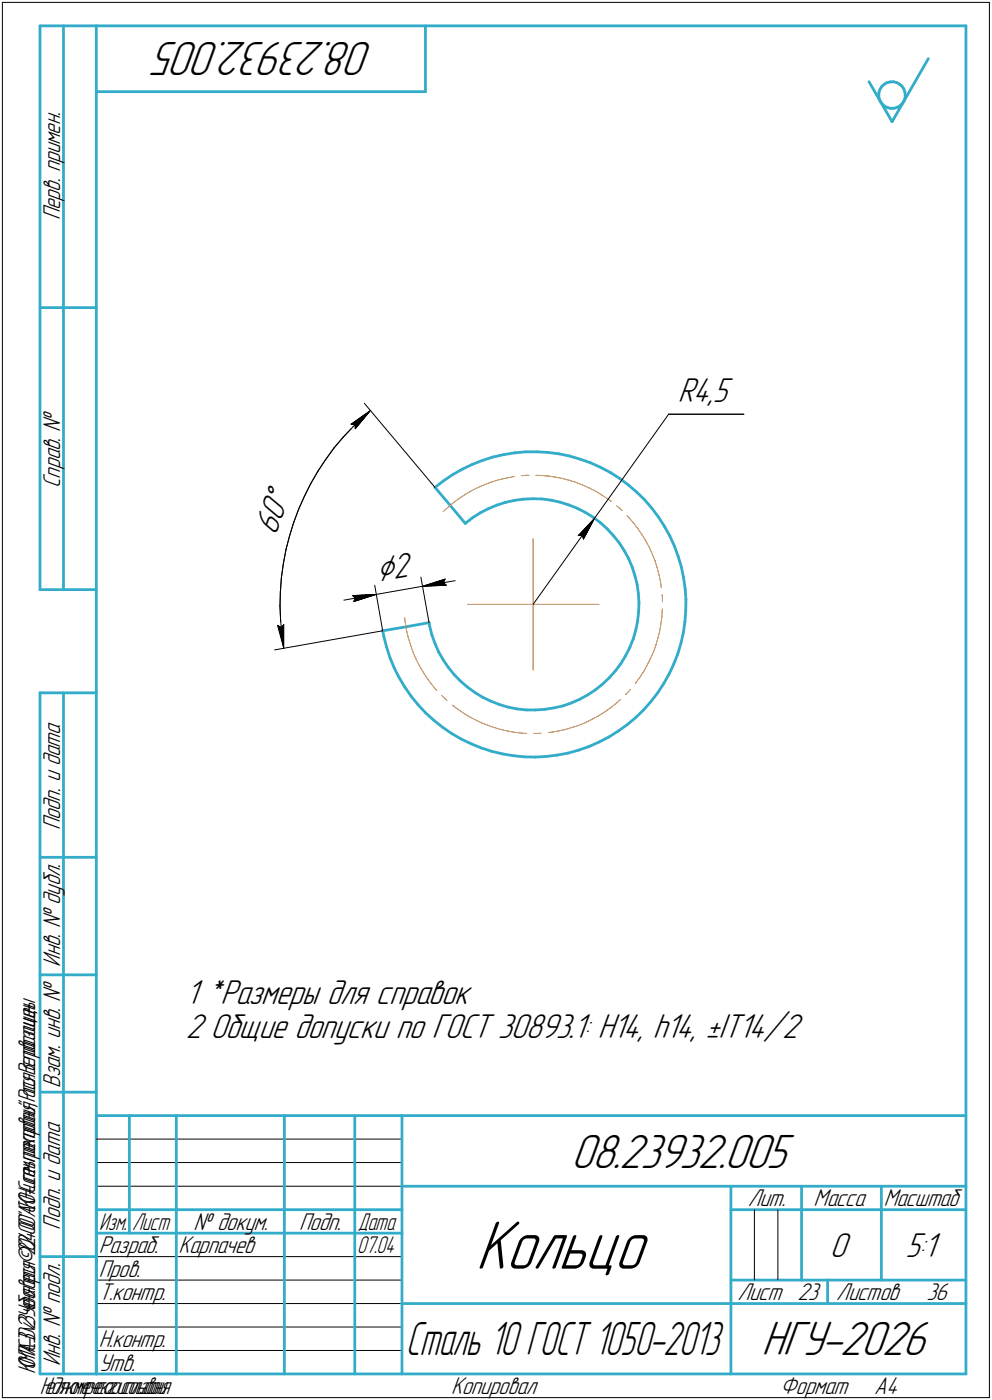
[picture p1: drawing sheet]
<svg xmlns="http://www.w3.org/2000/svg" width="211mm" height="298mm" viewBox="0 0 211 298" stroke-linecap="round" stroke-linejoin="round" font-family="sans-serif">
<g fill="none" stroke="#33acca" stroke-width=".59">
<path d="M8.5 5.5v120zM8.5 5.5h12zM13.5 5.5v120zM20.5 5.5v287zM20.5 5.5h185zM20.5 19.5h70zM90.5 5.5v14zM184.9 17.4l4.9 8.5zM187 19.6l-.1 .8zM187.2 19l-.2 .6zM187.6 18.4l.5-.5zM187.6 18.4l-.4 .6z"/>
<path d="M188.1 17.9l.6-.3zM188.7 17.6l.7-.2zM189.4 17.4h.6zM190 17.4l.7 .2zM190.7 17.6l.6 .3zM191.3 17.9l.6 .4zM191.9 18.3l.4 .6zM192.3 18.9l.2 .7zM192.5 19.6l.1 .6zM197.5 12.5l-7.7 13.4zM205.5 5.5v287zM186.9 20.4l.1 .6z"/>
<path d="M187 21l.3 .7zM187.3 21.7l.4 .5zM187.7 22.2l.6 .4zM188.3 22.6l.6 .3zM188.9 22.9l.7 .2zM189.6 23.1l.7-.1zM190.3 23l.6-.2zM190.9 22.8l.6-.3zM192 22l-.5 .5zM192.4 21.4l-.4 .6zM192.6 20.7l-.2 .7zM192.6 20.2v.5z"/>
<path d="M8.5 65.5h12zM98.4 99.9l2.1-1.1zM100.5 98.8l2.2-.8zM102.7 98l2.2-.7zM104.9 97.3l2.3-.5zM107.2 96.8l2.3-.4zM109.5 96.4l2.3-.2zM111.8 96.2h2.4zM114.2 96.2l2.3 .1zM116.5 96.3l2.4 .3zM118.9 96.6l2.3 .5zM121.2 97.1l2.2 .6z"/>
<path d="M123.4 97.7l2.2 .8zM125.6 98.5l2.2 1zM127.8 99.5l2 1.1zM92.5 103.8l3.3 3.8zM92.5 103.8l1.9-1.5zM94.4 102.3l2-1.3zM95.8 107.6l3.2 3.8zM96.4 101l2-1.1zM99 111.4l1.5-1.2zM100.5 110.2l1.7-1zM102.2 109.2l1.7-.9zM103.9 108.3l1.8-.8z"/>
<path d="M105.7 107.5l1.9-.6zM107.6 106.9l1.9-.4zM109.5 106.5l1.9-.2zM111.4 106.3l1.9-.1zM113.3 106.2h2zM115.3 106.2l1.9 .3zM117.2 106.5l1.9 .4zM119.1 106.9l1.9 .6zM121 107.5l1.8 .7zM122.8 108.2l1.7 .9zM124.5 109.1l1.7 1zM126.2 110.1l1.6 1.2z"/>
<path d="M127.8 111.3l1.4 1.3zM129.2 112.6l1.3 1.4zM129.8 100.6l2 1.3zM130.5 114l1.2 1.6zM131.7 115.6l1.1 1.6zM131.8 101.9l1.9 1.4zM132.8 117.2l.9 1.7zM133.7 103.3l1.8 1.5zM133.7 118.9l.8 1.8zM135.5 104.8l1.7 1.6zM137.2 106.4l1.5 1.8zM138.7 108.2l1.4 1.9z"/>
<path d="M140.1 110.1l1.3 2zM141.4 112.1l1.1 2zM142.5 114.1l1 2.1zM143.5 116.2l.8 2.2zM144.3 118.4l.6 2.3zM8.5 125.5h12zM81.4 134.3l5-.9zM81.4 134.3l.3 1.2zM81.7 135.5l.6 2.3zM82.3 137.8l.7 2.2zM86.4 133.4l4.9-.9zM91.3 132.5l.1 .7z"/>
<path d="M91.4 133.2l.5 1.9zM91.9 135.1l.6 1.9zM92.5 137l.8 1.8zM93.3 138.8l1 1.7zM133.1 139.6l-1 1.7zM134 137.8l-.9 1.8zM134.5 120.7l.6 1.9zM134.7 136l-.7 1.8zM135.1 122.6l.5 1.9zM135.3 134.2l-.6 1.8zM135.6 124.5l.2 1.9zM135.6 132.2l-.3 2z"/>
<path d="M135.8 126.4l.1 2zM135.8 130.3l-.2 1.9zM135.9 128.4l-.1 1.9zM144.2 139.2l-.9 2.2zM144.9 136.9l-.7 2.3zM144.9 120.7l.5 2.3zM145.4 134.7l-.5 2.2zM145.4 123l.4 2.3zM145.7 132.3l-.3 2.4zM145.8 125.3l.1 2.3zM145.9 130l-.2 2.3zM145.9 127.6v2.4z"/>
<path d="M8.5 147.5v145zM8.5 147.5h12zM13.5 147.5v145zM83 140l.9 2.2zM83.9 142.2l1 2.1zM84.9 144.3l1.2 2zM86.1 146.3l1.4 1.9zM87.5 148.2l1.4 1.8zM88.9 150l1.7 1.8zM90.6 151.8l1.7 1.5zM92.3 153.3l1.8 1.5zM94.1 154.8l2 1.3z"/>
<path d="M94.3 140.5l1.1 1.6zM95.4 142.1l1.2 1.5zM96.1 156.1l2 1.2zM96.6 143.6l1.4 1.4zM98 145l1.4 1.3zM98.1 157.3l2.1 1zM99.4 146.3l1.6 1.1zM100.2 158.3l2.2 .9zM101 147.4l1.7 1zM102.4 159.2l2.2 .7zM102.7 148.4l1.7 .9zM104.4 149.3l1.9 .7z"/>
<path d="M104.6 159.9l2.3 .6zM106.3 150l1.8 .5zM108.1 150.5l1.9 .4zM110 150.9l2 .2zM112 151.1h1.9zM113.9 151.1l2-.1zM115.9 151l1.9-.3zM117.8 150.7l1.9-.4zM119.7 150.3l1.8-.7zM121.5 149.6l1.9-.8zM123.1 159.7l2.2-.8zM123.4 148.8l1.7-.9z"/>
<path d="M125.1 147.9l1.6-1zM125.3 158.9l2.2-1zM126.7 146.9l1.5-1.3zM127.5 157.9l2-1zM128.2 145.6l1.4-1.3zM129.5 156.9l2-1.3zM130.9 142.8l-1.3 1.5zM131.5 155.6l1.9-1.3zM132.1 141.3l-1.2 1.5zM133.4 154.3l1.9-1.6zM135.3 152.7l1.6-1.6zM138.5 149.4l-1.6 1.7z"/>
<path d="M139.9 147.5l-1.4 1.9zM141.2 145.5l-1.3 2zM142.3 143.5l-1.1 2zM143.3 141.4l-1 2.1zM106.9 160.5l2.3 .4zM109.2 160.9l2.3 .2zM111.5 161.1l2.4 .1zM113.9 161.2l2.3-.2zM116.2 161l2.3-.3zM118.5 160.7l2.4-.4zM120.9 160.3l2.2-.6zM8.5 182.5h12z"/>
<path d="M8.5 207.5h12zM8.5 232.5h12zM20.5 237.5h185zM20.5 237.5v55zM27.5 237.5v25zM37.5 237.5v55zM60.5 237.5v55zM75.5 237.5v55zM85.5 237.5v55zM20.5 257.5h65zM85.5 252.5h120zM155.5 252.5v40z"/>
<path d="M155.5 257.5h15zM170.5 252.5v20zM170.5 257.5h35zM187.5 252.5v20zM8.5 267.5h12zM20.5 262.5h65zM85.5 277.5h70zM155.5 277.5h50zM155.5 272.5h50zM176.1 272.5v5zM8.5 292.5h12zM20.5 292.5h185z"/>
</g>
<g fill="none" stroke="#ff8000" stroke-width=".21">
<path d="M94.3 108.9l1.1-1zM95.4 107.9l1.2-1zM96.6 106.9l1.2-.9zM97.8 106l1.3-.8zM99.1 105.2l1.3-.8zM100.4 104.4l1.3-.6zM101.7 103.8l1.4-.6zM103.1 103.2l1.5-.6zM104.6 102.6l1.4-.4zM106 102.2l1.5-.4zM107.5 101.8l1.5-.3zM109 101.5l.5-.1z"/>
<path d="M111 101.3l1.1-.1zM112.1 101.2h.4zM113.4 114.6v14.1zM114 101.2h1.1zM115.1 101.2l1.5 .1zM116.6 101.3l1.5 .3zM118.1 101.6l1.5 .3zM119.6 101.9l1.5 .3zM121.1 102.2l1.5 .5zM122.6 102.7l1.4 .6zM124 103.3l1.3 .6zM125.3 103.9l1.4 .7z"/>
<path d="M126.7 104.6l1.3 .8zM128 105.4l1.3 .8zM129.3 106.2l.7 .5zM131.2 107.7l.5 .4zM131.7 108.1l.6 .6zM133.4 109.8l.5 .4zM133.9 110.2l.9 1.2zM134.8 111.4l1 1.2zM135.8 112.6l.8 1.3zM136.6 113.9l.8 1.3zM137.4 115.2l.7 1.3zM138.1 116.5l.7 1.4z"/>
<path d="M138.8 117.9l.5 1.4zM139.3 119.3l.5 1.5zM86.1 131.4l.2 1.6zM86.3 133l.2 1.5zM86.5 134.5l.4 1.4zM86.9 135.9l.5 1.5zM87.4 137.4l.5 1.5zM87.9 138.9l.6 1.4zM99.4 128.7h14zM113.4 128.7v14zM113.4 128.7h14zM139 138.8l-.6 1.4z"/>
<path d="M139.5 137.3l-.5 1.5zM139.8 120.8l.4 1.5zM140 135.8l-.5 1.5zM140.2 122.3l.3 1.5zM140.3 134.4l-.3 1.4zM140.5 123.8l.2 1.3zM140.6 132.9l-.3 1.5zM140.8 131.4l-.2 1.5zM140.8 126.6l.1 .2zM140.9 129.8l-.1 1.6zM140.9 129.6v.2zM140.9 126.8v1.3z"/>
<path d="M88.5 140.3l.7 1.3zM89.2 141.6l.7 1.3zM89.9 142.9l.9 1.3zM90.8 144.2l.9 1.3zM91.7 145.5l.9 1.1zM92.6 146.6l.3 .4zM93.9 148l.8 .8zM94.7 148.8l.4 .3zM96.2 150.1l.9 .6zM97.1 150.7l1.2 .9zM98.3 151.6l1.3 .8zM99.6 152.4l1.4 .8z"/>
<path d="M101 153.2l1.4 .6zM102.4 153.8l1.4 .6zM103.8 154.4l1.4 .5zM105.2 154.9l1.5 .4zM106.7 155.3l1.5 .4zM108.2 155.7l1.5 .2zM109.7 155.9l1.5 .2zM111.2 156.1h.9zM113.6 156.1h.6zM114.2 156.1h.9zM116.6 156l.7-.1zM117.3 155.9l1.5-.3z"/>
<path d="M118.8 155.6l1.5-.3zM120.3 155.3l1.4-.4zM121.7 154.9l1.5-.5zM123.2 154.4l1.4-.6zM124.6 153.8l1.3-.7zM125.9 153.1l1.4-.7zM127.3 152.4l1.3-.8zM128.6 151.6l1.2-.9zM129.8 150.7l1.2-.9zM131 149.8l1-.9zM133.1 147.9l.2-.2zM134.2 146.7l-.9 1z"/>
<path d="M135.3 145.4l-.2 .1zM136.1 144.1l-.8 1.3zM137 142.9l-.9 1.2zM137.7 141.5l-.7 1.4zM138.4 140.2l-.7 1.3z"/>
</g>
<g fill="none" stroke="#000" stroke-width=".21">
<path d="M.5 .5v297zM.5 .5h210zM210.5 .5v297zM69.3 97.8l-1.7 2.5zM71.1 95.3l-1.8 2.5zM73 93l-1.9 2.3zM74.7 90.3l.8 .1zM74.7 90.3l4.1-2.9zM75.1 90.8l-2.1 2.2zM75.1 90.8l2.2-2.1zM75.5 90.4l.1 .9zM77.3 88.7l1.5-1.3z"/>
<path d="M77.5 85.9l15 17.9zM78.8 87.4l-3.2 3.9zM142.2 88.2l-15.7 22.1zM142.2 88.2h16zM60.3 120l-.4 3zM60.8 117l-.5 3zM61.6 114.1l-.8 2.9zM62.5 111.2l-.9 2.9zM63.5 108.4l-1 2.8zM64.8 105.6l-1.3 2.8zM66.1 102.9l-1.3 2.7zM67.6 100.3l-1.5 2.6z"/>
<path d="M123 114h.9zM123.9 114l.2 .8zM126.5 110.3l-2.4 4.5zM126.5 110.3l-3.5 3.7zM126.5 110.3l-13.1 18.4zM58.4 138.3l23-4zM59.1 133.1l1.3 4.9zM59.1 133.1l.7 .5zM59.6 129l.1 3zM59.6 126v3zM59.7 132l.2 3zM59.9 123l-.3 3z"/>
<path d="M59.9 135l.5 3zM60.4 133l-.6 .6zM60.4 133v5zM73.2 127.8l6.9-1.3zM75 126.8l5.1-.3zM75 126.8l.6 .5zM75.2 128.1l4.9-1.6zM75.6 127.3l-.4 .8zM79.7 124.6l1.7 9.7zM80.1 126.5l9.8-1.7zM89.5 122.9l1.8 9.6zM89.9 124.8l5.1-.2z"/>
<path d="M89.9 124.8l4.8-1.5zM89.9 124.8l6.9-1.2zM94.3 124l.7 .6zM94.7 123.3l-.4 .7zM20.5 247.5h65zM20.5 252.5h65zM20.5 242.5h65zM160.5 257.5v15zM165.5 257.5v15zM20.5 267.5h65zM20.5 272.5h65zM20.5 277.5h65z"/>
<path d="M.5 297.5h210zM20.5 282.5h65zM20.5 287.5h65z"/>
</g>
<g fill="#fff" stroke="#fff" stroke-width=".21">
<path d="M87.5 116.8h.3zM87.2 116.9h.6zM87 116.9h.8zM86.8 117h1zM86.5 117h1.3zM86.3 117.1h1.5zM86.1 117.1h1.7zM85.8 117.1h2zM85.6 117.2h2.2zM85.3 117.2h2.5zM85.1 117.3h2.7zM84.9 117.3h2.9zM84.6 117.3h3.2zM84.4 117.4h3.4zM84.2 117.4h3.6zM83.9 117.5h3.9zM83.7 117.5h4.1zM83.4 117.6h4.5zM83.2 117.6h4.7zM83 117.6h4.9zM82.7 117.7h5.2zM82.5 117.7h5.4zM82.3 117.8h5.6zM82 117.8h5.9zM81.8 117.9h6.1zM81.5 117.9h6.4zM81.3 117.9h6.6zM81.1 118h6.8zM80.8 118h7.1zM80.6 118.1h7.4zM80.3 118.1h7.7zM80.1 118.2h7.9zM79.9 118.2h8.1zM79.6 118.2h8.4zM79.4 118.3h8.6zM79.4 118.3h8.6zM79.4 118.4h8.6zM79.4 118.4h8.6zM79.4 118.4h8.6zM79.4 118.5h8.6zM79.5 118.5h8.6zM79.5 118.6h8.6zM79.5 118.6h8.6zM79.5 118.7h8.6zM79.5 118.7h8.6zM79.5 118.7h8.6zM79.5 118.8h8.6zM79.5 118.8h8.6zM79.5 118.9h8.6zM79.5 118.9h8.6zM79.5 119h8.6zM79.5 119h8.6zM79.5 119h8.6zM79.5 119.1h8.6zM79.5 119.1h8.6zM79.5 119.2h8.6zM79.5 119.2h8.6zM79.6 119.3h8.5zM79.6 119.3h8.6zM79.6 119.3h8.6zM79.6 119.4h8.6zM79.6 119.4h8.6zM79.6 119.5h8.6zM79.6 119.5h8.6zM79.6 119.5h8.6zM79.6 119.6h8.6zM79.6 119.6h8.6zM79.6 119.7h8.6zM79.7 119.7h8.5zM79.7 119.8h8.6zM79.7 119.8h8.6zM79.7 119.8h8.6zM79.7 119.9h8.6zM79.7 119.9h8.6zM79.7 120h8.6zM79.7 120h8.6zM79.7 120.1h8.6zM79.7 120.1h8.6zM79.7 120.1h8.6zM79.7 120.2h8.6zM79.8 120.2h8.5zM79.8 120.3h8.5zM79.8 120.3h8.5zM79.8 120.4h8.5zM79.8 120.4h8.5zM79.8 120.4h8.5zM79.8 120.5h8.5zM79.8 120.5h8.6zM79.8 120.6h8.6zM79.8 120.6h8.6zM79.8 120.6h8.6zM79.8 120.7h8.6zM79.8 120.7h8.6zM79.8 120.8h8.6zM79.8 120.8h8.6zM79.8 120.9h8.6zM79.9 120.9h8.5zM79.9 120.9h8.5zM79.9 121h8.5zM79.9 121h8.6zM79.9 121.1h8.6zM79.9 121.1h8.6zM79.9 121.2h8.6zM79.9 121.2h8.6zM79.9 121.2h8.6zM79.9 121.3h8.6zM79.9 121.3h8.6zM79.9 121.4h8.6zM80 121.4h8.5zM80 121.5h8.5zM80 121.5h8.6zM80 121.5h8.6zM80 121.6h8.6zM80 121.6h8.6zM80 121.7h8.6zM80 121.7h8.6zM80 121.8h8.6zM80 121.8h8.6zM80 121.8h8.6zM80.1 121.9h8.5zM80.1 121.9h8.5zM80.1 122h8.5zM80.1 122h8.5zM80.1 122h8.5zM80.1 122.1h8.5zM80.1 122.1h8.5zM80.1 122.2h8.5zM80.1 122.2h8.5zM80.1 122.3h8.6zM80.1 122.3h8.6zM80.1 122.3h8.6zM80.1 122.4h8.6zM80.1 122.4h8.6zM80.1 122.5h8.6zM80.1 122.5h8.6zM80.1 122.6h8.6zM80.2 122.6h8.5zM80.2 122.6h8.5zM80.2 122.7h8.5zM80.2 122.7h8.6zM80.2 122.8h8.6zM80.2 122.8h8.6zM80.2 122.9h8.6zM80.2 122.9h8.6zM80.2 122.9h8.6zM80.2 123h8.6zM80.2 123h8.6zM80.3 123.1h8.5zM80.3 123.1h8.5zM80.3 123.1h8.5zM80.3 123.2h8.5zM80.3 123.2h8.6zM80.3 123.3h8.6zM80.3 123.3h8.6zM80.3 123.4h8.6zM80.3 123.4h8.6zM80.3 123.4h8.6zM80.3 123.5h8.6zM80.3 123.5h8.6zM80.3 123.6h8.6zM80.3 123.6h8.6zM80.3 123.7h8.6zM80.3 123.7h8.6zM80.3 123.7h8.6zM80.4 123.8h8.5zM80.4 123.8h8.5zM80.4 123.9h8.5zM80.4 123.9h8.5zM80.4 124h8.5zM80.4 124h8.3zM80.4 124h8.1zM80.4 124.1h7.9zM80.4 124.1h7.6zM80.4 124.2h7.4zM80.4 124.2h7.1zM80.5 124.2h6.8zM80.5 124.3h6.6zM80.5 124.3h6.3zM80.5 124.4h6.1zM80.5 124.4h5.9zM80.5 124.5h5.6zM80.5 124.5h5.4zM80.5 124.5h5.1zM80.5 124.6h4.9zM80.5 124.6h4.7zM80.5 124.7h4.4zM80.5 124.7h4.2zM80.6 124.8h3.9zM80.6 124.8h3.6zM80.6 124.8h3.4zM80.6 124.9h3.1zM80.6 124.9h2.9zM80.6 125h2.7zM80.6 125h2.4zM80.6 125.1h2.2zM80.6 125.1h1.9zM80.6 125.1h1.7zM80.6 125.2h1.5zM80.6 125.2h1.2zM80.6 125.3h1zM80.6 125.3h.8zM80.6 125.3h.6zM80.6 125.4h.3z"/>
<path d="M77.3 126.2h1.1zM76.3 126.2h2.3zM75.4 126.2h3.4zM74.4 126.3h4.6zM74.5 126.3h4.6zM74.5 126.4h4.8zM74.5 126.4h5zM74.5 126.4h5.2zM74.5 126.5h5.4zM74.5 126.5h5.6zM74.5 126.6h5.5zM74.5 126.6h5.4zM74.5 126.7h5.4zM74.5 126.7h5.3zM74.5 126.7h5.3zM74.5 126.8h5.2zM74.5 126.8h5.1zM74.5 126.9h5zM74.5 126.9h5zM74.5 127h4.9zM74.5 127h4.9zM74.6 127h4.7zM74.6 127.1h4.6zM74.6 127.1h4.6zM74.6 127.2h4.5zM74.6 127.2h4.4zM74.6 127.3h4.4zM74.6 127.3h4.3zM74.6 127.3h4.3zM74.6 127.4h4.2zM74.6 127.4h4.1zM74.6 127.5h4.1zM74.6 127.5h4zM74.7 127.6h3.8zM74.7 127.6h3.7zM74.7 127.6h3.6zM74.7 127.7h3.5zM74.7 127.7h3.4zM74.7 127.8h3.2zM74.7 127.8h3.1zM74.7 127.8h2.9zM74.7 127.9h2.8zM74.7 127.9h2.6zM74.7 128h2.5zM74.8 128h2.3zM74.8 128.1h2.2zM74.8 128.1h2zM74.8 128.1h1.9zM74.8 128.2h1.7zM74.8 128.2h1.6zM74.8 128.3h1.4zM74.8 128.3h1.3zM74.8 128.4h1.2zM74.8 128.4h1zM74.8 128.4h.9zM74.8 128.5h.8zM74.8 128.5h.6zM74.8 128.6h.5zM74.8 128.6h.3zM74.8 128.7h.2z"/>
<path d="M95 122.7h.2zM94.9 122.7h.3zM94.7 122.8h.5zM94.6 122.8h.6zM94.5 122.9h.7zM94.4 122.9h.8zM94.2 122.9h1zM94.1 123h1.1zM93.9 123h1.3zM93.8 123.1h1.4zM93.7 123.1h1.5zM93.6 123.1h1.6zM93.4 123.2h1.8zM93.3 123.2h1.9zM93.1 123.3h2.1zM93 123.3h2.2zM92.9 123.4h2.3zM92.8 123.4h2.5zM92.6 123.4h2.7zM92.5 123.5h2.8zM92.3 123.5h3zM92.2 123.6h3.1zM92.1 123.6h3.2zM91.9 123.7h3.4zM91.8 123.7h3.5zM91.7 123.7h3.6zM91.5 123.8h3.8zM91.5 123.8h3.8zM91.4 123.9h3.9zM91.4 123.9h4zM91.3 124h4.1zM91.2 124h4.2zM91.1 124h4.3zM91.1 124.1h4.3zM91 124.1h4.4zM90.9 124.2h4.5zM90.9 124.2h4.5zM90.8 124.2h4.6zM90.7 124.3h4.7zM90.7 124.3h4.7zM90.6 124.4h4.9zM90.6 124.4h4.9zM90.5 124.5h5zM90.4 124.5h5.1zM90.3 124.5h5.2zM90.3 124.6h5.2zM90.2 124.6h5.3zM90.1 124.7h5.4zM90.1 124.7h5.4zM90 124.8h5.5zM89.9 124.8h5.6zM90.1 124.8h5.4zM90.3 124.9h5.2zM90.5 124.9h5zM90.7 125h4.8zM90.8 125h4.7zM91.1 125.1h4.4zM91.2 125.1h3.4zM91.4 125.1h2.3zM91.6 125.2h1.2z"/>
<path d="M56.8 102.6h.1zM56.8 102.7h.3zM56.8 102.7h.4zM56.8 102.7h.5zM56.8 102.8h.6zM56.7 102.8h.8zM56.7 102.9h1zM56.7 102.9h1zM56.7 103h1.2zM56.7 103h1.3zM56.6 103h1.5zM56.6 103.1h1.6zM56.6 103.1h1.7zM56.6 103.2h1.9zM56.6 103.2h1.9zM56.6 103.3h2.1zM56.6 103.3h2.2zM56.6 103.3h2.3zM56.6 103.4h2.4zM56.5 103.4h2.6zM56.5 103.5h2.8zM56.5 103.5h2.9zM56.5 103.5h3zM56.5 103.6h3.1zM56.4 103.6h3.3zM56.4 103.7h3.4zM56.4 103.7h3.5zM56.4 103.8h3.7zM56.4 103.8h3.8zM56.4 103.8h3.9zM56.3 103.9h4.1zM56.3 103.9h4.2zM56.3 104h4.4zM56.3 104h4.4zM56.3 104.1h4.6zM56.3 104.1h4.7zM56.3 104.1h4.8zM56.3 104.2h4.9zM56.2 104.2h5.1zM56.2 104.3h5.3zM56.2 104.3h5.4zM56.2 104.4h5.5zM56.2 104.4h5.6zM56.1 104.4h5.8zM56.1 104.5h5.9zM56.1 104.5h6zM56.1 104.6h6.2zM56.1 104.6h6.3zM56.1 104.6h6.4zM56 104.7h6.6zM56 104.7h6.7zM56 104.8h6.8zM56 104.8h6.9zM56 104.9h7.1zM56 104.9h7.2zM56 104.9h7.3zM56 105h7.4zM55.9 105h7.6zM55.9 105.1h7.7zM55.9 105.1h7.7zM55.9 105.2h7.7zM55.9 105.2h7.7zM55.9 105.2h7.7zM55.8 105.3h7.8zM55.8 105.3h7.7zM55.8 105.4h7.7zM55.8 105.4h7.7zM55.8 105.5h7.7zM55.8 105.5h7.7zM55.8 105.5h7.7zM55.8 105.6h7.7zM55.7 105.6h7.8zM55.7 105.7h7.7zM55.7 105.7h7.7zM55.7 105.7h7.7zM55.7 105.8h7.7zM55.6 105.8h7.8zM55.6 105.9h7.8zM55.6 105.9h7.7zM55.6 106h7.7zM55.6 106h7.7zM55.6 106h7.7zM55.5 106.1h7.8zM55.5 106.1h7.7zM55.5 106.2h7.7zM55.5 106.2h7.7zM55.5 106.3h7.7zM55.5 106.3h7.7zM55.5 106.3h7.7zM55.5 106.4h7.7zM55.4 106.4h7.8zM55.4 106.5h7.7zM55.4 106.5h7.7zM55.4 106.6h7.7zM55.4 106.6h7.7zM55.4 106.6h7.7zM55.3 106.7h7.8zM55.3 106.7h7.7zM55.3 106.8h7.7zM55.3 106.8h7.7zM55.3 106.8h7.7zM55.2 106.9h7.8zM55.2 106.9h7.7zM55.2 107h7.7zM55.2 107h7.7zM55.2 107.1h7.7zM55.2 107.1h7.7zM55.2 107.1h7.7zM55.2 107.2h7.7zM55.1 107.2h7.8zM55.1 107.3h7.8zM55.1 107.3h7.7zM55.1 107.4h7.7zM55.1 107.4h7.7zM55.1 107.4h7.7zM55 107.5h7.8zM55 107.5h7.7zM55 107.6h7.7zM55 107.6h7.7zM55 107.7h7.7zM54.9 107.7h7.8zM54.9 107.7h7.8zM54.9 107.8h7.8zM54.9 107.8h7.8zM54.9 107.9h7.7zM54.9 107.9h7.7zM54.9 107.9h7.7zM54.9 108h7.7zM54.9 108h7.7zM54.8 108.1h7.8zM54.8 108.1h7.7zM54.8 108.2h7.7zM54.8 108.2h7.7zM54.8 108.2h7.7zM54.7 108.3h7.8zM54.7 108.3h7.7zM54.7 108.4h7.7zM54.7 108.4h7.7zM54.7 108.5h7.7zM54.7 108.5h7.7zM54.7 108.5h7.7zM54.7 108.6h7.7zM54.6 108.6h7.8zM54.6 108.7h7.8zM54.6 108.7h7.7zM54.6 108.8h7.7zM54.6 108.8h7.7zM54.6 108.8h7.7zM54.5 108.9h7.8zM54.5 108.9h7.7zM54.5 109h7.7zM54.5 109h7.7zM54.5 109.1h7.7zM54.4 109.1h7.8zM54.4 109.1h7.8zM54.4 109.2h7.7zM54.4 109.2h7.7zM54.4 109.3h7.7zM54.4 109.3h7.7zM54.4 109.3h7.7zM54.4 109.4h7.7zM54.4 109.4h7.7zM54.3 109.5h7.8zM54.3 109.5h7.7zM54.3 109.6h7.7zM54.3 109.6h7.7zM54.3 109.6h7.7zM54.2 109.7h7.8zM54.2 109.7h7.7zM54.2 109.8h7.7zM54.2 109.8h7.7zM54.2 109.9h7.7zM54.2 109.9h7.7zM54.1 109.9h7.8zM54.1 110h7.7zM54.1 110h7.7zM54.1 110.1h7.7zM54.1 110.1h7.7zM54.1 110.2h7.7zM54.1 110.2h7.7zM54.1 110.2h7.7zM54 110.3h7.8zM54 110.3h7.7zM54 110.4h7.7zM54 110.4h7.7zM54 110.4h7.7zM53.9 110.5h7.8zM53.9 110.5h7.8zM53.9 110.6h7.7zM53.9 110.6h7.7zM53.9 110.7h7.7zM53.9 110.7h7.7zM53.8 110.7h7.8zM53.8 110.8h7.8zM53.8 110.8h7.8zM53.8 110.9h7.8zM53.8 110.9h7.7zM53.8 111h7.7zM53.8 111h7.7zM53.8 111h7.7zM53.7 111.1h7.8zM53.7 111.1h7.7zM53.7 111.2h7.7zM53.7 111.2h7.7zM53.7 111.3h7.7zM53.7 111.3h7.7zM53.6 111.3h7.8zM53.6 111.4h7.7zM53.6 111.4h7.7zM53.6 111.5h7.7zM53.6 111.5h7.7zM53.6 111.5h7.7zM53.6 111.6h7.7zM53.6 111.6h7.7zM53.5 111.7h7.8zM53.5 111.7h7.7zM53.5 111.8h7.7zM53.5 111.8h7.7zM53.5 111.8h7.7zM53.4 111.9h7.8zM53.4 111.9h7.8zM53.4 112h7.7zM53.4 112h7.7zM53.4 112.1h7.7zM53.4 112.1h7.7zM53.3 112.1h7.8zM53.3 112.2h7.7zM53.3 112.2h7.7zM53.4 112.3h7.6zM53.6 112.3h7.4zM53.7 112.4h7.3zM53.8 112.4h7.2zM53.9 112.4h7.1zM54 112.5h7zM54.1 112.5h6.8zM54.2 112.6h6.7zM54.4 112.6h6.5zM54.5 112.6h6.4zM54.6 112.7h6.3zM54.7 112.7h6.2zM54.8 112.8h6zM54.9 112.8h5.9zM55 112.9h5.8zM55.2 112.9h5.6zM55.3 112.9h5.5zM55.4 113h5.3zM55.5 113h5.2zM55.6 113.1h5.1zM55.8 113.1h4.9zM55.9 113.2h4.8zM56 113.2h4.7zM56.1 113.2h4.6zM56.2 113.3h4.5zM56.3 113.3h4.4zM56.4 113.4h4.2zM56.6 113.4h4zM56.7 113.5h3.9zM56.8 113.5h3.8zM56.9 113.5h3.7zM57 113.6h3.5zM57.1 113.6h3.4zM57.2 113.7h3.3zM57.4 113.7h3.1zM57.5 113.7h3zM57.6 113.8h2.9zM57.7 113.8h2.8zM57.8 113.9h2.7zM58 113.9h2.4zM58 114h2.4zM58.2 114h2.2zM58.3 114h2.1zM58.4 114.1h2zM58.5 114.1h1.9zM58.6 114.2h1.7zM58.8 114.2h1.5zM58.8 114.3h1.5zM59 114.3h1.3zM59.1 114.3h1.2zM59.2 114.4h1zM59.3 114.4h.9zM59.4 114.5h.8zM59.6 114.5h.6zM59.7 114.6h.5zM59.8 114.6h.4zM59.9 114.6h.3zM60 114.7h.2z"/>
<path d="M60.6 132.4h.3zM60.3 132.5h.6zM60 132.5h.9zM59.6 132.5h1.3zM59.4 132.6h1.5zM59.1 132.6h1.8zM58.8 132.7h2.1zM58.4 132.7h2.5zM58.5 132.8h2.4zM58.5 132.8h2.4zM58.5 132.8h2.4zM58.5 132.9h2.4zM58.5 132.9h2.4zM58.5 133h2.4zM58.5 133h2.4zM58.5 133.1h2.4zM58.5 133.1h2.4zM58.5 133.1h2.4zM58.6 133.2h2.3zM58.6 133.2h2.3zM58.6 133.3h2.3zM58.6 133.3h2.3zM58.6 133.3h2.3zM58.6 133.4h2.3zM58.6 133.4h2.3zM58.7 133.5h2.2zM58.7 133.5h2.2zM58.7 133.6h2.2zM58.7 133.6h2.2zM58.7 133.6h2.2zM58.7 133.7h2.2zM58.7 133.7h2.2zM58.7 133.8h2.2zM58.8 133.8h2.1zM58.8 133.9h2.1zM58.8 133.9h2.1zM58.8 133.9h2.1zM58.8 134h2.1zM58.8 134h2.1zM58.8 134.1h2.1zM58.8 134.1h2.1zM58.8 134.2h2.1zM58.8 134.2h2.1zM58.9 134.2h2zM58.9 134.3h2zM58.9 134.3h2zM58.9 134.4h2zM58.9 134.4h2zM58.9 134.5h2zM58.9 134.5h2zM58.9 134.5h2zM59 134.6h1.9zM59 134.6h1.9zM59 134.7h1.9zM59 134.7h1.9zM59 134.7h1.9zM59 134.8h1.9zM59 134.8h1.9zM59.1 134.9h1.8zM59.1 134.9h1.8zM59.1 135h1.8zM59.1 135h1.8zM59.1 135h1.8zM59.1 135.1h1.8zM59.1 135.1h1.8zM59.1 135.2h1.8zM59.1 135.2h1.8zM59.1 135.3h1.8zM59.2 135.3h1.7zM59.2 135.3h1.7zM59.2 135.4h1.7zM59.2 135.4h1.7zM59.2 135.5h1.7zM59.2 135.5h1.7zM59.2 135.6h1.7zM59.2 135.6h1.7zM59.3 135.6h1.6zM59.3 135.7h1.6zM59.3 135.7h1.6zM59.3 135.8h1.6zM59.3 135.8h1.6zM59.3 135.8h1.6zM59.3 135.9h1.6zM59.4 135.9h1.5zM59.4 136h1.5zM59.4 136h1.5zM59.4 136.1h1.5zM59.4 136.1h1.5zM59.4 136.1h1.5zM59.4 136.2h1.5zM59.4 136.2h1.5zM59.4 136.3h1.5zM59.4 136.3h1.4zM59.4 136.4h1.4zM59.5 136.4h1.3zM59.5 136.4h1.3zM59.5 136.5h1.3zM59.6 136.5h1.2zM59.6 136.6h1.2zM59.6 136.6h1.1zM59.6 136.7h1.1zM59.6 136.7h1.1zM59.7 136.7h1zM59.7 136.8h1zM59.7 136.8h1zM59.7 136.9h1zM59.8 136.9h.9zM59.8 136.9h.9zM59.8 137h.9zM59.9 137h.8zM59.9 137.1h.7zM59.9 137.1h.7zM59.9 137.2h.7zM59.9 137.2h.7zM59.9 137.2h.7zM60 137.3h.6zM60 137.3h.6zM60 137.4h.6zM60.1 137.4h.4zM60.1 137.5h.4zM60.1 137.5h.4zM60.1 137.5h.4zM60.2 137.6h.3zM60.2 137.6h.3zM60.2 137.7h.3zM60.2 137.7h.3zM60.2 137.8h.3zM60.3 137.8h.2zM60.3 137.8h.2z"/>
<path d="M78.6 87.5h.2zM78.5 87.5h.3zM78.4 87.5h.4zM78.3 87.6h.4zM78.1 87.6h.6zM78.1 87.7h.6zM77.9 87.7h.8zM77.8 87.8h.9zM77.7 87.8h1zM77.6 87.8h1zM77.5 87.9h1.1zM77.4 87.9h1.2zM77.3 88h1.3zM77.1 88h1.4zM77 88.1h1.5zM77 88.1h1.5zM76.9 88.1h1.6zM76.8 88.2h1.6zM76.8 88.2h1.6zM76.7 88.3h1.7zM76.7 88.3h1.7zM76.6 88.3h1.8zM76.5 88.4h1.9zM76.5 88.4h1.9zM76.4 88.5h1.9zM76.4 88.5h1.9zM76.3 88.6h2zM76.2 88.6h2.1zM76.2 88.6h2zM76.1 88.7h2.1zM76.1 88.7h2.1zM76 88.8h2.2zM75.9 88.8h2.2zM75.9 88.9h2.2zM75.8 88.9h2.3zM75.7 88.9h2.4zM75.7 89h2.4zM75.6 89h2.5zM75.6 89.1h2.4zM75.5 89.1h2.5zM75.4 89.2h2.6zM75.4 89.2h2.6zM75.3 89.2h2.6zM75.3 89.3h2.6zM75.2 89.3h2.7zM75.1 89.4h2.7zM75.1 89.4h2.7zM75 89.5h2.8zM75 89.5h2.7zM74.9 89.5h2.8zM74.8 89.6h2.8zM74.8 89.6h2.8zM74.7 89.7h2.9zM74.7 89.7h2.9zM74.6 89.7h2.9zM74.5 89.8h3zM74.5 89.8h2.9zM74.4 89.9h3zM74.4 89.9h2.9zM74.3 90h3zM74.3 90h3zM74.2 90h3.1zM74.1 90.1h3.1zM74 90.1h3.2zM74 90.2h3.1zM73.9 90.2h3.2zM74 90.3h3.1zM74 90.3h3zM74 90.3h3zM74.1 90.4h2.9zM74.1 90.4h2.8zM74.2 90.5h2.7zM74.2 90.5h2.7zM74.3 90.6h2.5zM74.3 90.6h2.5zM74.3 90.6h2.5zM74.4 90.7h2.3zM74.4 90.7h2.3zM74.5 90.8h2.2zM74.5 90.8h2.1zM74.5 90.8h2.1zM74.6 90.9h1.9zM74.6 90.9h1.9zM74.7 91h1.8zM74.7 91h1.8zM74.8 91.1h1.6zM74.8 91.1h1.6zM74.8 91.1h1.5zM74.8 91.2h1.5zM74.9 91.2h1.3zM74.9 91.3h1.3zM75 91.3h1.2zM75 91.4h1.2zM75.1 91.4h1zM75.1 91.4h1zM75.1 91.5h.9zM75.1 91.5h.9zM75.2 91.6h.8zM75.2 91.6h.7zM75.3 91.7h.6zM75.3 91.7h.6zM75.3 91.7h.5zM75.4 91.8h.4zM75.4 91.8h.4zM75.4 91.9h.3zM75.5 91.9h.2zM75.5 91.9h.1z"/>
<path d="M126.4 110.4h.1zM126.3 110.4h.2zM126.2 110.5h.3zM126.2 110.5h.2zM126.1 110.6h.3zM126 110.6h.4zM125.9 110.7h.5zM125.9 110.7h.5zM125.8 110.7h.6zM125.8 110.8h.6zM125.7 110.8h.7zM125.6 110.9h.8zM125.6 110.9h.8zM125.5 111h.9zM125.4 111h1zM125.3 111h1zM125.3 111.1h1zM125.2 111.1h1.1zM125.1 111.2h1.2zM125.1 111.2h1.2zM125 111.3h1.3zM124.9 111.3h1.4zM124.8 111.3h1.5zM124.8 111.4h1.4zM124.8 111.4h1.4zM124.8 111.5h1.4zM124.7 111.5h1.5zM124.7 111.5h1.5zM124.6 111.6h1.6zM124.6 111.6h1.6zM124.5 111.7h1.7zM124.5 111.7h1.7zM124.5 111.8h1.7zM124.4 111.8h1.8zM124.4 111.8h1.8zM124.3 111.9h1.8zM124.3 111.9h1.8zM124.3 112h1.8zM124.2 112h1.9zM124.2 112.1h1.9zM124.2 112.1h1.9zM124.1 112.1h2zM124.1 112.2h2zM124 112.2h2zM124 112.3h2zM124 112.3h2zM123.9 112.4h2.1zM123.9 112.4h2zM123.8 112.4h2.1zM123.8 112.5h2.1zM123.8 112.5h2.1zM123.7 112.6h2.2zM123.7 112.6h2.2zM123.7 112.6h2.1zM123.6 112.7h2.2zM123.6 112.7h2.2zM123.5 112.8h2.3zM123.5 112.8h2.2zM123.4 112.9h2.3zM123.4 112.9h2.3zM123.4 112.9h2.3zM123.3 113h2.3zM123.3 113h2.3zM123.3 113.1h2.3zM123.2 113.1h2.4zM123.2 113.2h2.4zM123.1 113.2h2.4zM123.1 113.2h2.4zM123.1 113.3h2.4zM123 113.3h2.5zM123 113.4h2.4zM122.9 113.4h2.5zM122.9 113.5h2.5zM122.9 113.5h2.5zM122.8 113.5h2.5zM122.8 113.6h2.5zM122.8 113.6h2.5zM122.7 113.7h2.6zM122.7 113.7h2.6zM122.6 113.7h2.7zM122.6 113.8h2.6zM122.6 113.8h2.6zM122.5 113.9h2.7zM122.5 113.9h2.6zM122.4 114h2.7zM122.4 114h2.7zM122.3 114h2.8zM122.3 114.1h2.8zM122.4 114.1h2.7zM122.4 114.2h2.6zM122.5 114.2h2.5zM122.6 114.3h2.4zM122.6 114.3h2.4zM122.7 114.3h2.2zM122.7 114.4h2.2zM122.8 114.4h2.1zM122.9 114.5h2zM122.9 114.5h1.9zM122.9 114.6h1.9zM123 114.6h1.8zM123.1 114.6h1.7zM123.1 114.7h1.7zM123.2 114.7h1.5zM123.2 114.8h1.5zM123.3 114.8h1.4zM123.4 114.9h1.3zM123.4 114.9h1.2zM123.5 114.9h1.1zM123.5 115h1.1zM123.6 115h1zM123.7 115.1h.8zM123.7 115.1h.8zM123.8 115.1h.7zM123.8 115.2h.7zM123.9 115.2h.6zM124 115.3h.5zM124 115.3h.4zM124.1 115.4h.3zM124.1 115.4h.3zM124.2 115.4h.2z"/>
<path d="M144.2 80.1h12.1zM144.2 80.1h12.1zM144.2 80.1h12.1zM144.2 80.2h12.1zM144.2 80.2h12.1zM144.2 80.3h12.1zM144.2 80.3h12.1zM144.2 80.3h12.1zM144.2 80.4h12.1zM144.2 80.4h12.1zM144.2 80.5h12.1zM144.2 80.5h12.1zM144.2 80.6h12.1zM144.2 80.6h12.1zM144.2 80.6h12.1zM144.2 80.7h12.1zM144.2 80.7h12.1zM144.2 80.8h12.1zM144.2 80.8h12.1zM144.2 80.9h12.1zM144.2 80.9h12.1zM144.2 80.9h12.1zM144.2 81h12.1zM144.2 81h12.1zM144.2 81.1h12.1zM144.2 81.1h12.1zM144.2 81.2h12.1zM144.2 81.2h12.1zM144.2 81.2h12.1zM144.2 81.3h12.1zM144.2 81.3h12.1zM144.2 81.4h12.1zM144.2 81.4h12.1zM144.2 81.4h12.1zM144.2 81.5h12.1zM144.2 81.5h12.1zM144.2 81.6h12.1zM144.2 81.6h12.1zM144.2 81.7h12.1zM144.2 81.7h12.1zM144.2 81.7h12.1zM144.2 81.8h12.1zM144.2 81.8h12.1zM144.2 81.9h12.1zM144.2 81.9h12.1zM144.2 82h12.1zM144.2 82h12.1zM144.2 82h12.1zM144.2 82.1h12.1zM144.2 82.1h12.1zM144.2 82.2h12.1zM144.2 82.2h12.1zM144.2 82.3h12.1zM144.2 82.3h12.1zM144.2 82.3h12.1zM144.2 82.4h12.1zM144.2 82.4h12.1zM144.2 82.5h12.1zM144.2 82.5h12.1zM144.2 82.5h12.1zM144.2 82.6h12.1zM144.2 82.6h12.1zM144.2 82.7h12.1zM144.2 82.7h12.1zM144.2 82.8h12.1zM144.2 82.8h12.1zM144.2 82.8h12.1zM144.2 82.9h12.1zM144.2 82.9h12.1zM144.2 83h12.1zM144.2 83h12.1zM144.2 83.1h12.1zM144.2 83.1h12.1zM144.2 83.1h12.1zM144.2 83.2h12.1zM144.2 83.2h12.1zM144.2 83.3h12.1zM144.2 83.3h12.1zM144.2 83.4h12.1zM144.2 83.4h12.1zM144.2 83.4h12.1zM144.2 83.5h12.1zM144.2 83.5h12.1zM144.2 83.6h12.1zM144.2 83.6h12.1zM144.2 83.7h12.1zM144.2 83.7h12.1zM144.2 83.7h12.1zM144.2 83.8h12.1zM144.2 83.8h12.1zM144.2 83.9h12.1zM144.2 83.9h12.1zM144.2 83.9h12.1zM144.2 84h12.1zM144.2 84h12.1zM144.2 84.1h12.1zM144.2 84.1h12.1zM144.2 84.2h12.1zM144.2 84.2h12.1zM144.2 84.2h12.1zM144.2 84.3h12.1zM144.2 84.3h12.1zM144.2 84.4h12.1zM144.2 84.4h12.1zM144.2 84.5h12.1zM144.2 84.5h12.1zM144.2 84.5h12.1zM144.2 84.6h12.1zM144.2 84.6h12.1zM144.2 84.7h12.1zM144.2 84.7h12.1zM144.2 84.8h12.1zM144.2 84.8h12.1zM144.2 84.8h12.1zM144.2 84.9h12.1zM144.2 84.9h12.1zM144.2 85h12.1zM144.2 85h12.1zM144.2 85h12.1zM144.2 85.1h12.1zM144.2 85.1h12.1zM144.2 85.2h12.1zM144.2 85.2h12.1zM144.2 85.3h12.1zM144.2 85.3h12.1zM144.2 85.3h12.1zM144.2 85.4h12.1zM144.2 85.4h12.1zM144.2 85.5h12.1zM144.2 85.5h12.1zM144.2 85.6h12.1zM144.2 85.6h12.1zM144.2 85.6h12.1zM144.2 85.7h12.1zM144.2 85.7h12.1zM144.2 85.8h12.1zM144.2 85.8h12.1zM144.2 85.9h12.1zM144.2 85.9h12.1zM144.2 85.9h12.1zM144.2 86h12.1zM144.2 86h12.1zM144.2 86.1h12.1zM144.2 86.1h12.1zM144.2 86.1h12.1zM144.2 86.2h12.1zM144.2 86.2h12.1zM144.2 86.3h12.1zM144.2 86.3h12.1zM144.2 86.4h12.1zM144.2 86.4h12.1zM144.2 86.4h12.1zM144.2 86.5h12.1zM144.2 86.5h12.1zM144.2 86.6h12.1zM144.2 86.6h12.1zM144.2 86.7h12.1zM144.2 86.7h12.1zM144.2 86.7h12.1zM144.2 86.8h12.1zM144.2 86.8h12.1zM144.2 86.9h12.1zM144.2 86.9h12.1zM144.2 87h12.1zM144.2 87h12.1zM144.2 87h12.1zM144.2 87.1h12.1zM144.2 87.1h12.1z"/>
</g>
<g fill="#000" stroke="#000" stroke-width=".21">
<path d="M78.4 87.7h.1zM78.3 87.8h.1zM78.2 87.8h.2zM78.2 87.8h.1zM78.1 87.9h.2zM78.1 87.9h.1zM78 88h.2zM77.9 88h.2zM77.9 88.1h.2zM77.8 88.1h.3zM77.8 88.1h.2zM77.7 88.2h.3zM77.6 88.2h.3zM77.6 88.3h.3zM77.5 88.3h.3zM77.5 88.3h.3zM77.4 88.4h.3zM77.3 88.4h.4zM77.3 88.5h.3zM77.2 88.5h.4zM77.2 88.6h.4zM77.1 88.6h.4zM77 88.6h.5zM77 88.7h.4zM76.9 88.7h.4zM76.9 88.8h.4zM76.8 88.8h.5zM76.8 88.9h.4zM76.7 88.9h.5zM76.6 88.9h.5zM76.6 89h.5zM76.5 89h.5zM76.5 89.1h.5zM76.4 89.1h.6zM76.3 89.2h.6zM76.2 89.2h.6zM76.2 89.2h.6zM76.2 89.3h.6zM76.1 89.3h.6zM76 89.4h.7zM75.9 89.4h.7zM75.9 89.5h.7zM75.8 89.5h.7zM75.8 89.5h.7zM75.7 89.6h.7zM75.6 89.6h.8zM75.6 89.7h.7zM75.5 89.7h.8zM75.5 89.7h.7zM75.4 89.8h.8zM75.4 89.8h.8zM75.3 89.9h.8zM75.2 89.9h.9zM75.2 90h.8zM75.1 90h.8zM75.1 90h.8zM75 90.1h.9zM74.9 90.1h.9zM74.9 90.2h.9zM74.8 90.2h.9zM74.8 90.3h.9zM74.7 90.3h.9zM75 90.3h.6zM75.2 90.4h.4z"/>
<path d="M78.3 87.8h.1zM78.3 87.9h.1zM78.2 87.9h.2zM78.2 88h.2zM78.1 88h.2zM78.1 88.1h.2zM78.1 88.1h.1zM78 88.1h.2zM78 88.2h.2zM77.9 88.2h.2zM77.9 88.3h.2zM77.8 88.3h.3zM77.8 88.3h.2zM77.7 88.4h.3zM77.7 88.4h.3zM77.6 88.5h.3zM77.6 88.5h.3zM77.6 88.6h.3zM77.5 88.6h.3zM77.5 88.6h.3zM77.4 88.7h.4zM77.3 88.7h.4zM77.3 88.8h.4zM77.3 88.8h.3zM77.2 88.9h.4zM77.2 88.9h.4zM77.1 88.9h.5zM77.1 89h.4zM77 89h.5zM77 89.1h.4zM77 89.1h.4zM76.9 89.2h.4zM76.8 89.2h.5zM76.8 89.2h.5zM76.8 89.3h.5zM76.7 89.3h.5zM76.7 89.4h.5zM76.6 89.4h.5zM76.6 89.5h.5zM76.5 89.5h.6zM76.5 89.5h.5zM76.4 89.6h.6zM76.4 89.6h.6zM76.3 89.7h.6zM76.3 89.7h.6zM76.2 89.7h.7zM76.2 89.8h.6zM76.2 89.8h.6zM76.1 89.9h.7zM76.1 89.9h.6zM76 90h.7zM75.9 90h.8zM75.9 90h.7zM75.9 90.1h.7zM75.8 90.1h.7zM75.8 90.2h.7zM75.7 90.2h.8zM75.7 90.3h.8zM75.6 90.3h.8zM75.6 90.3h.8zM75.6 90.4h.7zM75.5 90.4h.8zM75.5 90.5h.7zM75.5 90.5h.7zM75.5 90.6h.7zM75.5 90.6h.7zM75.5 90.6h.6zM75.5 90.7h.6zM75.5 90.7h.5zM75.5 90.8h.5zM75.5 90.8h.5zM75.5 90.8h.4zM75.6 90.9h.3zM75.6 90.9h.3zM75.6 91h.2zM75.6 91h.2zM75.6 91.1h.2zM75.6 91.1h.1zM75.6 91.1h.1z"/>
<path d="M126.1 110.8h.1zM126 110.8h.2zM126 110.9h.1zM125.9 110.9h.2zM125.9 111h.2zM125.9 111h.1zM125.8 111h.2zM125.8 111.1h.2zM125.8 111.1h.1zM125.7 111.2h.2zM125.7 111.2h.2zM125.6 111.3h.3zM125.6 111.3h.2zM125.6 111.3h.2zM125.5 111.4h.3zM125.5 111.4h.2zM125.4 111.5h.3zM125.4 111.5h.3zM125.3 111.5h.3zM125.3 111.6h.3zM125.3 111.6h.3zM125.2 111.7h.4zM125.2 111.7h.3zM125.1 111.8h.4zM125.1 111.8h.4zM125.1 111.8h.3zM125.1 111.9h.3zM125 111.9h.3zM125 112h.3zM124.9 112h.4zM124.9 112.1h.4zM124.8 112.1h.5zM124.8 112.1h.4zM124.8 112.2h.4zM124.7 112.2h.4zM124.7 112.3h.4zM124.6 112.3h.5zM124.6 112.4h.5zM124.5 112.4h.6zM124.5 112.4h.5zM124.5 112.5h.5zM124.4 112.5h.5zM124.4 112.6h.5zM124.4 112.6h.5zM124.3 112.6h.5zM124.3 112.7h.5zM124.2 112.7h.6zM124.2 112.8h.6zM124.2 112.8h.5zM124.1 112.9h.6zM124.1 112.9h.6zM124 112.9h.6zM124 113h.6zM124 113h.6zM123.9 113.1h.6zM123.9 113.1h.6zM123.8 113.2h.7zM123.8 113.2h.7zM123.7 113.2h.7zM123.7 113.3h.7zM123.7 113.3h.7zM123.7 113.4h.6zM123.6 113.4h.7zM123.6 113.5h.7zM123.5 113.5h.7zM123.5 113.5h.7zM123.4 113.6h.8zM123.4 113.6h.8zM123.4 113.7h.7zM123.3 113.7h.8zM123.3 113.7h.8zM123.2 113.8h.8zM123.2 113.8h.8zM123.1 113.9h.9zM123.1 113.9h.9zM123.1 114h.8z"/>
<path d="M126.1 110.9h.1zM126 111h.2zM126 111h.1zM126 111.1h.1zM125.9 111.1h.2zM125.9 111.2h.2zM125.9 111.2h.1zM125.9 111.3h.1zM125.8 111.3h.2zM125.8 111.3h.2zM125.8 111.4h.1zM125.7 111.4h.2zM125.7 111.5h.2zM125.7 111.5h.2zM125.6 111.5h.3zM125.6 111.6h.2zM125.6 111.6h.2zM125.6 111.7h.2zM125.5 111.7h.3zM125.5 111.8h.2zM125.5 111.8h.2zM125.4 111.8h.3zM125.4 111.9h.3zM125.3 111.9h.3zM125.3 112h.3zM125.3 112h.3zM125.3 112.1h.3zM125.3 112.1h.3zM125.2 112.1h.4zM125.2 112.2h.3zM125.1 112.2h.4zM125.1 112.3h.4zM125.1 112.3h.3zM125.1 112.4h.3zM125.1 112.4h.3zM125 112.4h.4zM125 112.5h.3zM124.9 112.5h.4zM124.9 112.6h.4zM124.9 112.6h.4zM124.8 112.6h.5zM124.8 112.7h.5zM124.8 112.7h.4zM124.8 112.8h.4zM124.7 112.8h.5zM124.7 112.9h.4zM124.7 112.9h.4zM124.6 112.9h.5zM124.6 113h.5zM124.6 113h.5zM124.5 113.1h.6zM124.5 113.1h.5zM124.5 113.2h.5zM124.5 113.2h.5zM124.4 113.2h.6zM124.4 113.3h.5zM124.4 113.3h.5zM124.3 113.4h.6zM124.3 113.4h.6zM124.3 113.5h.5zM124.2 113.5h.6zM124.2 113.5h.6zM124.2 113.6h.6zM124.2 113.6h.6zM124.1 113.7h.6zM124.1 113.7h.6zM124.1 113.7h.6zM124 113.8h.7zM124 113.8h.6zM124 113.9h.6zM124 113.9h.6zM123.9 114h.7zM123.9 114h.6zM123.9 114h.6zM123.9 114.1h.6zM123.9 114.1h.6zM124 114.2h.5zM124 114.2h.4zM124 114.3h.4zM124 114.3h.4zM124 114.3h.4zM124 114.4h.3zM124 114.4h.3zM124 114.5h.3zM124 114.5h.3zM124.1 114.6h.1zM124.1 114.6h.1zM124.1 114.6h.1z"/>
<path d="M59.1 133.2h.1zM59.1 133.3h.2zM59.1 133.3h.3zM59.1 133.3h.3zM59.1 133.4h.4zM59.1 133.4h.5zM59.2 133.5h.4zM59.2 133.5h.5zM59.2 133.6h.6zM59.2 133.6h.6zM59.2 133.6h.6zM59.2 133.7h.6zM59.2 133.7h.6zM59.3 133.8h.5zM59.3 133.8h.5zM59.3 133.9h.5zM59.3 133.9h.6zM59.3 133.9h.6zM59.3 134h.6zM59.3 134h.6zM59.3 134.1h.6zM59.4 134.1h.5zM59.4 134.2h.5zM59.4 134.2h.5zM59.4 134.2h.5zM59.4 134.3h.5zM59.4 134.3h.5zM59.4 134.4h.5zM59.4 134.4h.5zM59.4 134.5h.5zM59.4 134.5h.5zM59.4 134.5h.5zM59.5 134.6h.4zM59.5 134.6h.4zM59.5 134.7h.4zM59.5 134.7h.4zM59.5 134.7h.4zM59.5 134.8h.4zM59.5 134.8h.4zM59.6 134.9h.4zM59.6 134.9h.4zM59.6 135h.4zM59.6 135h.4zM59.6 135h.4zM59.6 135.1h.4zM59.6 135.1h.4zM59.6 135.2h.4zM59.6 135.2h.4zM59.6 135.3h.4zM59.6 135.3h.4zM59.7 135.3h.3zM59.7 135.4h.3zM59.7 135.4h.3zM59.7 135.5h.3zM59.7 135.5h.4zM59.7 135.6h.4zM59.7 135.6h.4zM59.7 135.6h.4zM59.8 135.7h.3zM59.8 135.7h.3zM59.8 135.8h.3zM59.8 135.8h.3zM59.8 135.8h.3zM59.8 135.9h.3zM59.8 135.9h.3zM59.9 136h.2zM59.9 136h.2zM59.9 136.1h.2zM59.9 136.1h.2zM59.9 136.1h.3zM59.9 136.2h.3zM59.9 136.2h.3zM59.9 136.3h.3zM59.9 136.3h.3zM59.9 136.4h.3zM59.9 136.4h.3zM60 136.4h.2zM60 136.5h.2zM60 136.5h.2zM60 136.6h.2zM60 136.6h.2zM60 136.7h.2zM60 136.7h.2zM60 136.7h.2zM60.1 136.8h.1zM60.1 136.8h.1zM60.1 136.9h.1zM60.1 136.9h.1zM60.1 136.9h.1zM60.1 137h.1zM60.1 137h.1zM60.2 137.1h.1zM60.2 137.1h.1zM60.2 137.2h.1zM60.2 137.2h.1z"/>
<path d="M60.2 133.1h.2zM60.2 133.1h.2zM60.2 133.2h.2zM60.1 133.2h.3zM60.1 133.3h.3zM60 133.3h.4zM60 133.3h.4zM59.9 133.4h.5zM59.9 133.4h.5zM59.9 133.5h.5zM59.8 133.5h.6zM59.8 133.6h.6zM59.8 133.6h.6zM59.8 133.6h.6zM59.8 133.7h.6zM59.8 133.7h.6zM59.8 133.8h.6zM59.8 133.8h.6zM59.8 133.9h.6zM59.9 133.9h.5zM59.9 133.9h.5zM59.9 134h.5zM59.9 134h.5zM59.9 134.1h.5zM59.9 134.1h.5zM59.9 134.2h.5zM59.9 134.2h.5zM59.9 134.2h.5zM59.9 134.3h.5zM59.9 134.3h.5zM59.9 134.4h.5zM59.9 134.4h.5zM59.9 134.5h.5zM59.9 134.5h.5zM59.9 134.5h.5zM59.9 134.6h.5zM59.9 134.6h.5zM59.9 134.7h.5zM59.9 134.7h.5zM59.9 134.7h.5zM59.9 134.8h.5zM59.9 134.8h.5zM60 134.9h.4zM60 134.9h.4zM60 135h.4zM60 135h.4zM60 135h.4zM60 135.1h.4zM60 135.1h.4zM60 135.2h.4zM60 135.2h.4zM60 135.3h.4zM60 135.3h.4zM60 135.3h.4zM60 135.4h.4zM60 135.4h.4zM60 135.5h.4zM60.1 135.5h.3zM60.1 135.6h.3zM60.1 135.6h.3zM60.1 135.6h.3zM60.1 135.7h.3zM60.1 135.7h.3zM60.1 135.8h.3zM60.1 135.8h.3zM60.1 135.8h.3zM60.1 135.9h.3zM60.1 135.9h.3zM60.1 136h.3zM60.1 136h.3zM60.1 136.1h.3zM60.1 136.1h.3zM60.2 136.1h.2zM60.2 136.2h.2zM60.2 136.2h.2zM60.2 136.3h.2zM60.2 136.3h.2zM60.2 136.4h.2zM60.2 136.4h.2zM60.2 136.4h.2zM60.2 136.5h.2zM60.2 136.5h.2zM60.2 136.6h.2zM60.2 136.6h.2zM60.2 136.7h.2zM60.2 136.7h.2zM60.2 136.7h.2zM60.2 136.8h.2zM60.2 136.8h.2zM60.2 136.9h.2zM60.2 136.9h.2zM60.2 136.9h.2zM60.2 137h.2zM60.2 137h.2z"/>
<path d="M79.2 126.6h.6zM78.4 126.6h1.2zM77.6 126.7h1.8zM76.7 126.7h2.4zM75.9 126.7h3zM75 126.8h3.7zM75.1 126.8h3.3zM75.1 126.9h3.1zM75.2 126.9h2.8zM75.2 127h2.5zM75.3 127h2.2zM75.3 127h2zM75.4 127.1h1.6zM75.4 127.1h1.4zM75.4 127.2h1.2zM75.5 127.2h.8zM75.5 127.3h.6zM75.6 127.3h.3z"/>
<path d="M79.6 126.6h.2zM79.4 126.7h.3zM79.1 126.7h.4zM78.9 126.7h.5zM78.7 126.8h.5zM78.4 126.8h.7zM78.2 126.9h.8zM78 126.9h.9zM77.7 127h1zM77.5 127h1.1zM77.3 127h1.1zM77 127.1h1.3zM76.8 127.1h1.4zM76.6 127.2h1.5zM76.3 127.2h1.6zM76.1 127.3h1.7zM75.9 127.3h1.7zM75.6 127.3h1.9zM75.6 127.4h1.8zM75.6 127.4h1.7zM75.6 127.5h1.5zM75.5 127.5h1.5zM75.5 127.6h1.3zM75.5 127.6h1.2zM75.5 127.6h1.1zM75.4 127.7h1.1zM75.4 127.7h.9zM75.4 127.8h.8zM75.4 127.8h.6zM75.4 127.8h.5zM75.4 127.9h.4zM75.3 127.9h.3zM75.3 128h.2zM75.3 128h.1z"/>
<path d="M94.1 124.1h.3zM93.9 124.1h.5zM93.6 124.2h.9zM93.3 124.2h1.2zM93.1 124.2h1.5zM92.9 124.3h1.7zM92.6 124.3h2.1zM92.4 124.4h2.3zM92.1 124.4h2.7zM91.9 124.5h2.9zM91.7 124.5h3.2zM91.4 124.5h3.5zM91.1 124.6h3.9zM90.9 124.6h3.1zM90.7 124.7h2.3zM90.4 124.7h1.5zM90.2 124.8h.7z"/>
<path d="M94.6 123.3h.1zM94.4 123.4h.3zM94.3 123.4h.4zM94.2 123.4h.4zM94.1 123.5h.5zM93.9 123.5h.7zM93.8 123.6h.8zM93.6 123.6h.9zM93.5 123.7h1zM93.4 123.7h1.1zM93.3 123.7h1.2zM93.1 123.8h1.3zM93 123.8h1.4zM92.9 123.9h1.5zM92.7 123.9h1.7zM92.6 124h1.8zM92.5 124h1.9zM92.3 124h2zM92.2 124.1h1.9zM92.1 124.1h1.8zM91.9 124.2h1.7zM91.8 124.2h1.5zM91.7 124.2h1.4zM91.5 124.3h1.4zM91.4 124.3h1.2zM91.3 124.4h1.1zM91.1 124.4h1zM91 124.5h.9zM90.8 124.5h.9zM90.7 124.5h.7zM90.6 124.6h.5zM90.5 124.6h.4zM90.3 124.7h.4zM90.2 124.7h.2z"/>
</g>
<text font-size="15.6" x="101.2" y="270.1">Кольцо</text>
<g font-size="10.9">
<text x="79.5" y="9" transform="rotate(-180 79.5 9)">08.23932.005</text>
<text x="121.5" y="248.5">08.23932.005</text>
<text x="162" y="288.5">НГУ-2026</text>
</g>
<text font-size="10.6" x="86.3" y="288.5">Сталь 10 ГОСТ 1050-2013</text>
<text font-size="8.5" x="80.4" y="123.9" transform="rotate(-10 80.4 123.9)">⌀2</text>
<g font-size="7.8">
<text x="144.2" y="85.6">R4,5</text>
<text x="58.7" y="114.2" transform="rotate(-70 58.7 114.2)">60°</text>
<text x="39.5" y="213.8">1 *Размеры для справок</text>
<text x="39.5" y="221">2 Общие допуски по ГОСТ 30893.1: H14, h14, ±IT14/2</text>
<text x="176.5" y="267.5">0</text>
<text x="192.6" y="267.5">5:1</text>
</g>
<g font-size="5.5">
<text x="12.8" y="46.9" transform="rotate(-90 12.8 46.9)">Перв. примен.</text>
<text x="12.8" y="103.8" transform="rotate(-90 12.8 103.8)">Справ. №</text>
<text x="12.8" y="176.7" transform="rotate(-90 12.8 176.7)">Подп. и дата</text>
<text x="12.8" y="205.8" transform="rotate(-90 12.8 205.8)">Инв. № дубл.</text>
<text x="12.8" y="231.6" transform="rotate(-90 12.8 231.6)">Взам. инв. №</text>
<text x="159.1" y="256.8">Лит.</text>
<text x="173.1" y="256.8">Масса</text>
<text x="188" y="256.8">Масштаб</text>
<text x="12.8" y="261.7" transform="rotate(-90 12.8 261.7)">Подп. и дата</text>
<text x="41.2" y="261.8">№ докум.</text>
<text x="63.6" y="261.8">Подп.</text>
<text x="21" y="266.8">Разраб.</text>
<text x="38" y="266.8">Карпачев</text>
<text x="21" y="271.8">Пров.</text>
<text x="21" y="276.8">Т.контр.</text>
<text x="156.9" y="276.8">Лист 23</text>
<text x="177.9" y="276.8">Листов</text>
<text x="197.1" y="276.8">36</text>
<text x="21" y="286.8">Н.контр.</text>
<text x="12.8" y="290.8" transform="rotate(-90 12.8 290.8)">Инв. № подл.</text>
<text x="21" y="291.8">Утв.</text>
<text x="96" y="296.8">Копировал</text>
<text x="166" y="296.8">Формат</text>
<text x="186" y="296.8">A4</text>
</g>
<g font-size="5.4">
<text x="21.1" y="261.8">Изм.</text>
<text x="28.1" y="261.8">Лист</text>
<text x="76.1" y="261.8">Дата</text>
<text x="76" y="266.8">07.04</text>
<text x="7.5" y="292.5" transform="rotate(-90 7.5 292.5)">КОМПАС-3Dv23Учебнаяверсия©2024ООО&quot;АСКОН-Системыпроектирования&quot;,Россия.Всеправазащищены.</text>
<text x="8.5" y="296.7">Недлякоммерческогоиспользования</text>
</g>
</svg>
